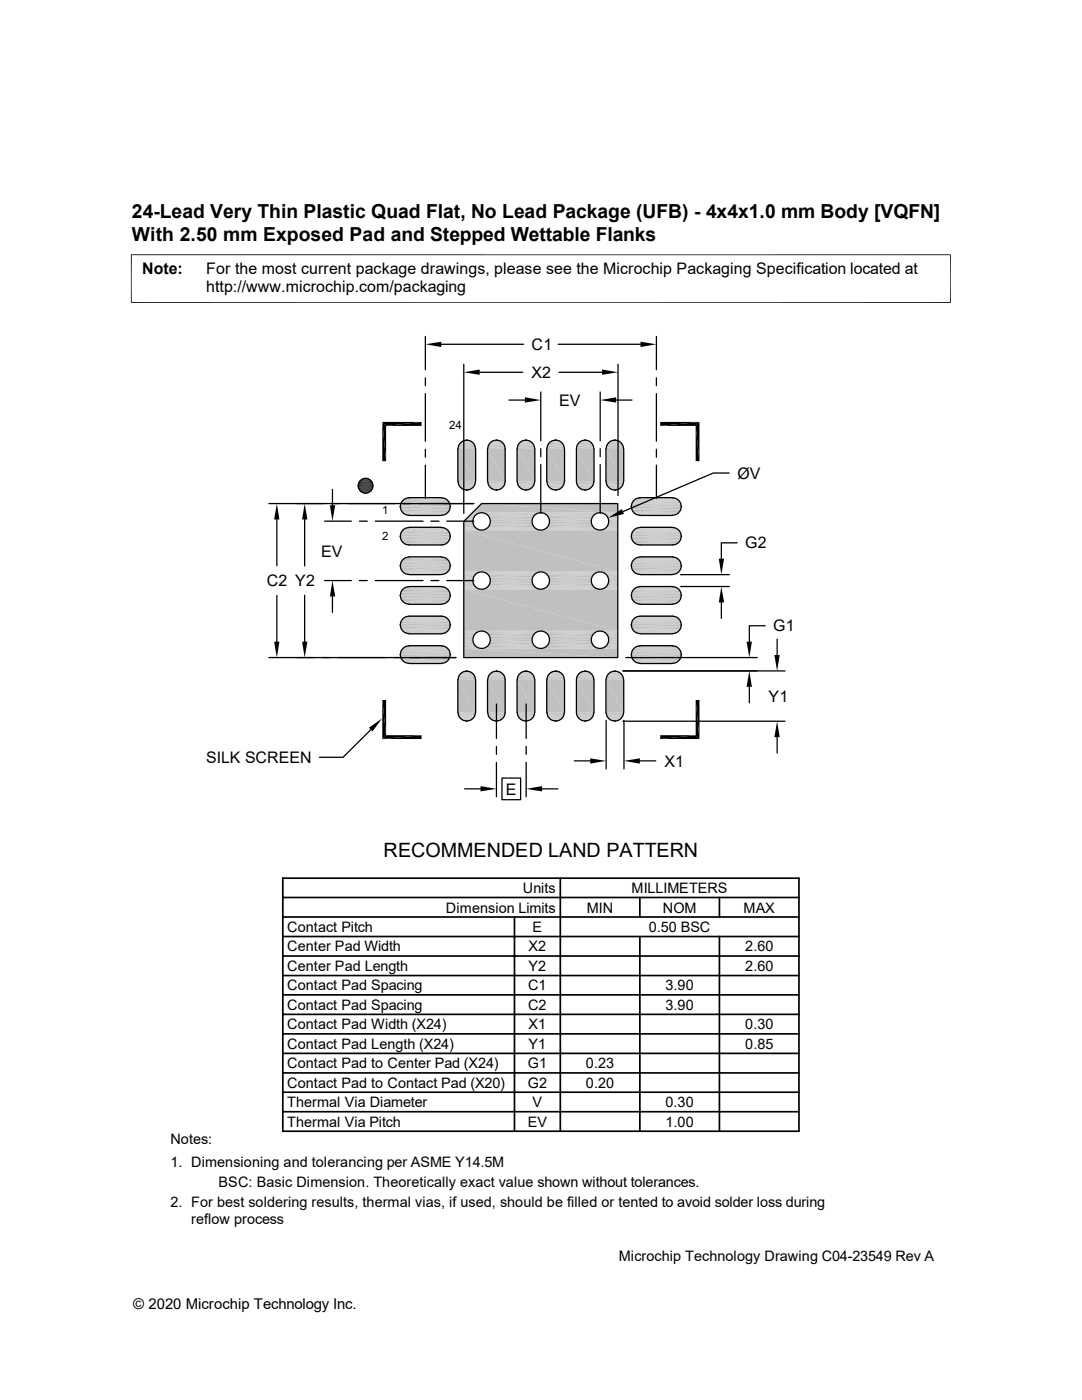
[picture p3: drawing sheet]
<svg xmlns="http://www.w3.org/2000/svg" width="216mm" height="279mm" viewBox="0 0 216 279" stroke-linecap="round" stroke-linejoin="round" font-family="sans-serif">
<g fill="#c0c0c0">
<path d="M92.8 87.8h.6z"/>
<path d="M98.7 87.8h.7z"/>
<path d="M104.6 87.8h.6z"/>
<path d="M110.6 87.8h.5z"/>
<path d="M116.5 87.8h.6z"/>
<path d="M122.4 87.8h.5z"/>
<path d="M122.3 87.8h.7z"/>
<path d="M122.4 87.8h.6z"/>
<path d="M116.4 87.8h.7z"/>
<path d="M110.5 87.8h.7z"/>
<path d="M110.6 87.8h.6z"/>
<path d="M104.4 87.9h1.2z"/>
<path d="M104.6 87.8l1 .1z"/>
<path d="M98.4 87.9h1.3z"/>
<path d="M98.7 87.8l1 .1z"/>
<path d="M92.5 87.9h1.2z"/>
<path d="M92.8 87.8l.9 .1z"/>
<path d="M122 87.9h1.4z"/>
<path d="M122.3 87.8l1.1 .1z"/>
<path d="M116.1 87.9h1.3z"/>
<path d="M116.4 87.8l1 .1z"/>
<path d="M110.2 87.9h1.3z"/>
<path d="M110.5 87.8l1 .1z"/>
<path d="M104.1 88.1l.3-.2 1.4 .2z"/>
<path d="M104.4 87.9h1.2l.2 .2z"/>
<path d="M98.2 88.1l.2-.2 1.5 .2z"/>
<path d="M98.4 87.9h1.3l.2 .2z"/>
<path d="M92.2 88.1l.3-.2 1.5 .2z"/>
<path d="M92.5 87.9h1.2l.3 .2z"/>
<path d="M121.7 88.1l.3-.2 1.7 .2z"/>
<path d="M122 87.9h1.4l.3 .2z"/>
<path d="M115.8 88.1l.3-.2 1.7 .2z"/>
<path d="M116.1 87.9h1.3l.4 .2z"/>
<path d="M109.9 88.1l.3-.2 1.6 .2z"/>
<path d="M110.2 87.9h1.3l.3 .2z"/>
</g>
<path d="M92 88.1h2.3M97.9 88.1h2.3M103.8 88.1h2.3" fill="none" stroke="#c0c0c0" stroke-width=".2"/>
<path d="M91.8 88.3h2.7M97.7 88.3h2.7M103.6 88.3h2.7M109.6 88.2h2.5M115.5 88.2h2.5M121.4 88.2h2.6" fill="none" stroke="#c0c0c0" stroke-width=".21"/>
<g fill="none" stroke="#c0c0c0" stroke-width=".3">
<path d="M91.4 89.4h3.5M91.4 89.1h3.5M91.5 88.8h3.3M97.3 89.1h3.5M97.3 89.4h3.5M97.4 88.8h3.3M103.2 89.4h3.5M103.2 89.1h3.5M103.3 88.8h3.3M109.2 88.8h3.3M109.4 88.5h3M115.1 88.8h3.3"/>
<path d="M115.3 88.5h2.9M121 88.8h3.3M121.2 88.5h3"/>
</g>
<path d="M91.6 88.6h3.1M97.5 88.6h3.1M103.4 88.6h3.1" fill="none" stroke="#c0c0c0" stroke-width=".25"/>
<path d="M109.1 89.4h3.5M109.1 89.1h3.5M115 89.1h3.5M115 89.4h3.5M120.9 89.4h3.6M120.9 89.1h3.5" fill="none" stroke="#c0c0c0" stroke-width=".34"/>
<g fill="#c0c0c0">
<path d="M120.9 89.6l3.6 6.5h-3.6z"/>
<path d="M120.9 89.6h3.6v6.5z"/>
<path d="M115 89.6l3.5 6.5h-3.5z"/>
<path d="M115 89.6h3.5v6.5z"/>
<path d="M109.1 89.6l3.5 6.5h-3.5z"/>
<path d="M109.1 89.6h3.5v6.5z"/>
<path d="M103.2 89.6l3.5 6.5h-3.5z"/>
<path d="M103.2 89.6h3.5v6.5z"/>
<path d="M97.3 89.6l3.5 6.5h-3.5z"/>
<path d="M97.3 89.6h3.5v6.5z"/>
<path d="M91.4 89.6l3.5 6.5h-3.5z"/>
<path d="M91.4 89.6h3.5v6.5z"/>
</g>
<path d="M91.4 96.2h3.5M97.3 96.2h3.5M103.2 96.2h3.5M109.1 96.2h3.5M115 96.2h3.5M120.9 96.2h3.6" fill="none" stroke="#c0c0c0" stroke-width=".34"/>
<path d="M97.3 96.4h3.5M97.4 96.7h3.3M97.5 97h3.1M97.6 97.1h2.9M97.7 97.3h2.7M97.8 97.4h2.5M97.9 97.5h2.3" fill="none" stroke="#c0c0c0" stroke-width=".2"/>
<path d="M91.4 96.5h3.5M103.2 96.5h3.5M109.1 96.5h3.5M115 96.5h3.5M120.9 96.5h3.5" fill="none" stroke="#c0c0c0" stroke-width=".3"/>
<path d="M91.5 96.8h3.3M91.6 97.1h3.1M97.3 96.6h3.5M103.3 96.8h3.3M103.4 97.1h3.1M109.2 96.8h3.3M109.3 97.1h3.1M115.1 96.8h3.3M115.2 97.1h3.1M121 96.8h3.3M121.2 97.1h3" fill="none" stroke="#c0c0c0" stroke-width=".25"/>
<path d="M91.8 97.3h2.7M97.4 96.8h3.3M103.6 97.3h2.7M103.8 97.5h2.3M109.5 97.3h2.7M109.7 97.5h2.3M115.4 97.3h2.7M115.6 97.5h2.3M121.3 97.3h2.7M121.5 97.5h2.3" fill="none" stroke="#c0c0c0" stroke-width=".21"/>
<g fill="#c0c0c0">
<path d="M98 97.5l1.9 .1z"/>
<path d="M98 97.5h2z"/>
</g>
<path d="M92 97.5h2.3" fill="none" stroke="#c0c0c0" stroke-width=".21"/>
<g fill="#c0c0c0">
<path d="M98.2 97.6l1.5 .1z"/>
<path d="M98.2 97.6h1.7z"/>
<path d="M121.8 97.6l1.5 .1h-1.2z"/>
<path d="M121.8 97.6h1.8l-.3 .1z"/>
<path d="M115.9 97.6l1.5 .1h-1.2z"/>
<path d="M115.9 97.6h1.7l-.2 .1z"/>
<path d="M110 97.6l1.5 .1h-1.3z"/>
<path d="M110 97.6h1.8l-.3 .1z"/>
<path d="M104.1 97.6l1.5 .1h-1.2z"/>
<path d="M104.1 97.6h1.7l-.2 .1z"/>
<path d="M98.4 97.7h1.3z"/>
<path d="M92.2 97.6l1.5 .1h-1.2z"/>
<path d="M92.2 97.6h1.8l-.3 .1z"/>
<path d="M98.5 97.7l.9 .1z"/>
<path d="M98.5 97.7h1.2z"/>
<path d="M92.8 97.8h.6z"/>
<path d="M98.8 97.8h.6z"/>
<path d="M104.6 97.8h.6z"/>
<path d="M110.6 97.8h.6z"/>
<path d="M116.5 97.8h.6z"/>
<path d="M122.4 97.8h.6z"/>
<path d="M122.1 97.7l.9 .1z"/>
<path d="M122.1 97.7h1.2z"/>
<path d="M116.2 97.7l.9 .1z"/>
<path d="M116.2 97.7h1.2z"/>
<path d="M110.2 97.7l1 .1z"/>
<path d="M110.2 97.7h1.3z"/>
<path d="M104.4 97.7l.8 .1z"/>
<path d="M104.4 97.7h1.2z"/>
<path d="M98.7 97.8h.7z"/>
<path d="M92.5 97.7l.9 .1z"/>
<path d="M92.5 97.7h1.2z"/>
</g>
<g fill="none" stroke="#c0c0c0" stroke-width=".2">
<path d="M80.5 99.7h8.7M80.7 99.5h8.3M81 99.4h7.7M81.3 99.3h7.1M126.4 99.9h9.2M126.4 99.8h9.1M126.6 99.7h8.7M126.7 99.6h8.5M126.8 99.5h8.3M127 99.4h7.9M127.3 99.4h7.2M127.4 99.3h7.1"/>
<path d="M80.5 102.5h8.7M80.5 108.5h8.7M80.5 111.5h8.7M80.5 114.3h8.7M80.5 117.4h8.7M80.7 102.7h8.3M80.7 105.4h8.3M80.7 108.6h8.3M80.7 111.3h8.3M80.7 114.5h8.3M80.7 117.2h8.3M81 102.8h7.7"/>
<path d="M81 105.3h7.7M81 108.7h7.7M81 111.2h7.7M81 114.6h7.7M81 117.1h7.7M81.3 102.8h7.1M81.3 105.2h7.1M81.3 108.8h7.1M81.3 111.1h7.1M81.3 114.7h7.1M81.3 117.1h7.1M125.9 100.8h10"/>
<path d="M125.9 106.7h10M125.9 112.6h10M125.9 118.5h10M126 100.5h9.9M126 106.4h9.9M126 112.3h9.9M126 118.2h9.9M126.2 100.2h9.5M126.2 106.1h9.5M126.2 112h9.5M126.2 117.9h9.5M126.2 100h9.5"/>
<path d="M126.2 105.9h9.5M126.2 111.8h9.5M126.2 117.8h9.5M126.4 105.8h9.2M126.4 111.7h9.2M126.4 117.6h9.2M126.4 105.7h9.1M126.4 111.6h9.1M126.4 117.5h9.1M126.6 102.5h8.7M126.6 105.6h8.7M126.6 108.5h8.7"/>
<path d="M126.6 111.5h8.7M126.6 114.3h8.7M126.6 117.4h8.7M126.7 105.5h8.5M126.7 111.4h8.5M126.7 117.3h8.5M126.8 102.7h8.3M126.8 105.4h8.3M126.8 108.6h8.3M126.8 111.3h8.3M126.8 114.5h8.3M126.8 117.2h8.3"/>
<path d="M127 105.3h7.9M127 111.3h7.9M127 117.2h7.9M127.1 102.8h7.7M127.1 108.7h7.7M127.1 114.6h7.7M127.1 105.3h7.7M127.1 111.2h7.7M127.1 117.1h7.7M127.3 105.3h7.2M127.3 111.2h7.2M127.3 117.1h7.2"/>
<path d="M127.4 102.8h7.1M127.4 108.8h7.1M127.4 114.7h7.1M79.9 124.4h10M79.9 130.3h10M80 124.1h9.8M80 130h9.8M80.1 123.8h9.6M80.1 129.7h9.6M80.1 123.7h9.5M80.1 129.6h9.5M80.3 123.5h9.2"/>
<path d="M80.3 129.4h9.2M80.3 123.4h9.1M80.3 129.3h9.1M80.5 120.3h8.7M80.5 123.3h8.7M80.5 129.2h8.7M80.5 132.1h8.7M80.6 123.2h8.5M80.6 129.1h8.5M80.7 120.4h8.3M80.7 123.1h8.3M80.7 126.3h8.3"/>
<path d="M80.7 129.1h8.3M80.7 132.2h8.3M80.9 123.1h7.9M80.9 129h7.9M81 120.5h7.7M81 123h7.7M81 126.4h7.7M81 128.9h7.7M81 132.3h7.7M81.3 123h7.1M81.3 128.9h7.1M81.3 120.6h7.1"/>
<path d="M81.3 126.5h7.1M81.3 132.4h7.1M125.9 124.4h10M125.9 130.3h10M126 124.1h9.9M126 130h9.9M126.2 123.8h9.5M126.2 129.7h9.5M126.2 123.7h9.5M126.2 129.6h9.5M126.4 123.5h9.2M126.4 129.4h9.2"/>
<path d="M126.4 123.4h9.1M126.4 129.3h9.1M126.6 120.3h8.7M126.6 123.3h8.7M126.6 129.2h8.7M126.6 132.1h8.7M126.7 123.2h8.5M126.7 129.1h8.5M126.8 120.4h8.3M126.8 123.1h8.3M126.8 126.3h8.3M126.8 129.1h8.3"/>
<path d="M126.8 132.2h8.3M127 123.1h7.9M127 129h7.9M127.1 120.5h7.7M127.1 126.4h7.7M127.1 132.3h7.7M127.1 123h7.7M127.1 128.9h7.7M127.3 123h7.2M127.3 128.9h7.2M127.4 120.6h7.1M127.4 126.5h7.1"/>
<path d="M127.4 132.4h7.1"/>
</g>
<g fill="none" stroke="#c0c0c0" stroke-width=".21">
<path d="M80.3 99.8h9.2M80.3 102.3h9.2M80.3 105.8h9.2M80.3 108.3h9.2M80.3 111.7h9.2M80.3 114.2h9.2M80.3 117.6h9.2M80.5 105.6h8.7M126.1 100.3h9.7M126.1 106.2h9.7M126.1 112.1h9.7M126.1 118h9.7"/>
<path d="M126.4 102.3h9.2M126.4 108.3h9.2M126.4 114.2h9.2M80 123.9h9.7M80 129.9h9.7M80.3 120.1h9.2M80.3 126h9.2M80.3 131.9h9.2M80.5 126.2h8.7M126.1 123.9h9.7M126.1 129.9h9.7M126.4 120.1h9.2"/>
<path d="M126.4 126h9.2M126.4 131.9h9.2M126.6 126.2h8.7"/>
</g>
<g fill="none" stroke="#c0c0c0" stroke-width=".25">
<path d="M79.9 106.3h9.9M79.9 113.7h9.9M79.9 118.1h9.9M80.1 100.1h9.6M80.1 102.1h9.6M80.1 106h9.6M80.1 108h9.6M80.1 111.9h9.6M80.1 113.9h9.6M80.1 117.8h9.6M80.1 119.8h9.6M126 100.6h9.9"/>
<path d="M126 106.5h9.9M126 112.4h9.9M126 113.7h9.9M126.2 102.1h9.5M126.2 108h9.5M126.2 113.9h9.5M126.2 119.8h9.5M79.9 124.2h9.9M79.9 130.2h9.9M79.9 125.5h9.9M80.1 125.7h9.6M80.1 131.7h9.6"/>
<path d="M126 124.2h9.9M126 130.2h9.9M126 125.5h9.9M126.2 125.7h9.5M126.2 131.7h9.5"/>
</g>
<g fill="none" stroke="#c0c0c0" stroke-width=".3">
<path d="M79.8 100.9h10.1M79.8 101.2h10.1M79.8 107.2h10.1M79.8 112.8h10.1M79.8 113.1h10.1M79.8 118.7h10.1M79.8 119h10.1M79.9 100.6h10M79.9 101.5h10M79.9 106.5h10M79.9 107.5h10M79.9 112.5h10"/>
<path d="M79.9 119.3h10M79.9 100.4h9.9M79.9 101.8h9.9M79.9 107.8h9.9M79.9 112.2h9.9M79.9 119.6h9.9M125.9 100.9h10.1M125.9 101.2h10.1M125.9 101.5h10M125.9 107.2h10.1M125.9 107.5h10M125.9 112.8h10.1"/>
<path d="M125.9 113.1h10.1M125.9 118.7h10.1M125.9 119h10.1M125.9 119.3h10M126 118.3h9.9M126 101.8h9.9M126 107.8h9.9M126 119.6h9.9M79.8 124.6h10.1M79.8 130.5h10.1M79.8 130.8h10.1M79.9 125.2h10"/>
<path d="M79.9 131.1h10M79.9 131.4h9.9M125.9 124.6h10.1M125.9 125.2h10M125.9 130.5h10.1M125.9 130.8h10.1M125.9 131.1h10M126 131.4h9.9"/>
</g>
<path d="M79.8 106.8h10.1M79.9 113.4h10M79.9 118.4h10M125.9 106.8h10.1M125.9 113.4h10M79.8 124.9h10.1M125.9 124.9h10.1" fill="none" stroke="#c0c0c0" stroke-width=".34"/>
<g fill="#c0c0c0">
<path d="M92.8 133.9h.6z"/>
<path d="M98.7 133.9h.7z"/>
<path d="M104.6 133.9h.6z"/>
<path d="M110.6 133.9h.6z"/>
<path d="M116.5 133.9h.6z"/>
<path d="M122.4 133.9h.6z"/>
<path d="M122.1 134h1.2z"/>
<path d="M122.4 133.9l.9 .1z"/>
<path d="M116.2 134h1.2z"/>
<path d="M116.5 133.9l.9 .1z"/>
<path d="M110.2 134h1.3z"/>
<path d="M110.6 133.9l.9 .1z"/>
<path d="M104.4 134h1.2z"/>
<path d="M104.6 133.9l1 .1z"/>
<path d="M98.4 134h1.3z"/>
<path d="M98.7 133.9l1 .1z"/>
<path d="M92.5 134h1.2z"/>
<path d="M92.8 133.9l.9 .1z"/>
<path d="M121.8 134.1l.3-.1 1.5 .1z"/>
<path d="M122.1 134h1.2l.3 .1z"/>
<path d="M115.9 134.1l.3-.1 1.4 .1z"/>
<path d="M116.2 134h1.2l.2 .1z"/>
<path d="M110 134.1l.2-.1 1.6 .1z"/>
<path d="M110.2 134h1.3l.3 .1z"/>
<path d="M104.1 134.1l.3-.1 1.4 .1z"/>
<path d="M104.4 134h1.2l.2 .1z"/>
<path d="M98.2 134.1l.2-.1 1.5 .1z"/>
<path d="M98.4 134h1.3l.2 .1z"/>
<path d="M92.2 134.1l.3-.1 1.5 .1z"/>
<path d="M92.5 134h1.2l.3 .1z"/>
</g>
<path d="M91.8 134.4h2.7M92 134.2h2.3M97.7 134.4h2.7M97.9 134.2h2.3M103.6 134.4h2.7M103.8 134.2h2.3M109.5 134.4h2.7M109.7 134.2h2.3M115.4 134.4h2.7M115.6 134.2h2.3M121.3 134.4h2.7M121.5 134.2h2.3" fill="none" stroke="#c0c0c0" stroke-width=".21"/>
<path d="M91.5 134.9h3.3M91.6 134.7h3.1M97.4 134.9h3.3M97.5 134.7h3.1M103.3 134.9h3.3M103.4 134.7h3.1M109.2 134.9h3.3M109.3 134.7h3.1M115.1 134.9h3.3M115.2 134.7h3.1M121 134.9h3.3M121.2 134.7h3" fill="none" stroke="#c0c0c0" stroke-width=".25"/>
<path d="M91.4 135.2h3.5M97.3 135.2h3.5M103.2 135.2h3.5M109.1 135.2h3.5M115 135.2h3.5M120.9 135.2h3.5" fill="none" stroke="#c0c0c0" stroke-width=".3"/>
<path d="M91.4 135.5h3.5M97.3 135.5h3.5M103.2 135.5h3.5M109.1 135.5h3.5M115 135.5h3.5M120.9 135.5h3.6" fill="none" stroke="#c0c0c0" stroke-width=".34"/>
<g fill="#c0c0c0">
<path d="M120.9 135.7l3.6 6.5h-3.6z"/>
<path d="M120.9 135.7h3.6v6.5z"/>
<path d="M115 135.7l3.5 6.5h-3.5z"/>
<path d="M115 135.7h3.5v6.5z"/>
<path d="M109.1 135.7l3.5 6.5h-3.5z"/>
<path d="M109.1 135.7h3.5v6.5z"/>
<path d="M103.2 135.7l3.5 6.5h-3.5z"/>
<path d="M103.2 135.7h3.5v6.5z"/>
<path d="M97.3 135.7l3.5 6.5h-3.5z"/>
<path d="M97.3 135.7h3.5v6.5z"/>
<path d="M91.4 135.7l3.5 6.5h-3.5z"/>
<path d="M91.4 135.7h3.5v6.5z"/>
</g>
<path d="M91.4 142.3h3.5M97.3 142.3h3.5M103.2 142.3h3.5M109.2 143h3.3M109.4 143.3h3M115.1 143h3.3M115.3 143.3h2.9M121 143h3.3M121.2 143.3h3" fill="none" stroke="#c0c0c0" stroke-width=".3"/>
<path d="M109.1 142.3h3.5M109.1 142.7h3.5M115 142.3h3.5M115 142.7h3.5M120.9 142.3h3.6M120.9 142.7h3.5" fill="none" stroke="#c0c0c0" stroke-width=".34"/>
<g fill="none" stroke="#c0c0c0" stroke-width=".2">
<path d="M91.4 142.5h3.5M91.5 142.8h3.3M91.6 143.1h3.1M91.7 143.2h2.9M91.8 143.4h2.7M91.9 143.5h2.5M92 143.6h2.3M97.3 142.5h3.5M97.4 142.8h3.3M97.5 143.1h3.1M97.6 143.2h2.9M97.7 143.4h2.7"/>
<path d="M97.8 143.5h2.5M97.9 143.6h2.3M103.2 142.5h3.5M103.3 142.8h3.3M103.4 143.1h3.1M103.5 143.2h2.9M103.6 143.4h2.7M103.7 143.5h2.5M103.8 143.6h2.3"/>
</g>
<path d="M91.4 142.6h3.5M97.3 142.6h3.5M103.2 142.6h3.5" fill="none" stroke="#c0c0c0" stroke-width=".25"/>
<path d="M91.5 142.9h3.3M97.4 142.9h3.3M103.3 142.9h3.3M109.6 143.5h2.5M115.5 143.5h2.5M121.4 143.5h2.6" fill="none" stroke="#c0c0c0" stroke-width=".21"/>
<g fill="#c0c0c0">
<path d="M104 143.6l1.8 .1z"/>
<path d="M104 143.6h1.9z"/>
<path d="M98 143.6l1.9 .1z"/>
<path d="M98 143.6h2z"/>
<path d="M92.2 143.6l1.8 .1z"/>
<path d="M92.2 143.6h1.9z"/>
<path d="M121.7 143.6l1.7 .2h-1.4z"/>
<path d="M121.7 143.6h2l-.3 .2z"/>
<path d="M115.8 143.6l1.6 .2h-1.3z"/>
<path d="M115.8 143.6h2l-.4 .2z"/>
<path d="M109.9 143.6l1.6 .2h-1.3z"/>
<path d="M109.9 143.6h1.9l-.3 .2z"/>
<path d="M104.1 143.7l1.5 .1h-1.3z"/>
<path d="M104.1 143.7h1.7l-.2 .1z"/>
<path d="M98.2 143.7l1.5 .1h-1.3z"/>
<path d="M98.2 143.7h1.7l-.2 .1z"/>
<path d="M92.2 143.7l1.6 .1h-1.3z"/>
<path d="M92.2 143.7h1.8l-.2 .1z"/>
<path d="M104.3 143.8h1.3z"/>
<path d="M98.4 143.8h1.3z"/>
<path d="M92.5 143.8h1.2z"/>
<path d="M92.5 143.8h1.3z"/>
<path d="M122 143.8l1 .1z"/>
<path d="M122 143.8h1.4z"/>
<path d="M116.1 143.8l1 .1z"/>
<path d="M116.1 143.8h1.3z"/>
<path d="M110.2 143.8l1 .1z"/>
<path d="M110.2 143.8h1.3z"/>
<path d="M104.4 143.8l.9 .1z"/>
<path d="M104.4 143.8h1.2z"/>
<path d="M98.5 143.8l.9 .1z"/>
<path d="M98.5 143.8h1.2z"/>
<path d="M92.5 143.8l1 .1z"/>
<path d="M92.9 143.9h.5z"/>
<path d="M98.8 143.9h.6z"/>
<path d="M104.7 143.9h.5z"/>
<path d="M110.6 143.9h.5z"/>
<path d="M116.5 143.9h.6z"/>
<path d="M122.4 143.9h.5z"/>
<path d="M122.3 143.9h.6z"/>
<path d="M122.3 143.9h.7z"/>
<path d="M116.4 143.9h.7z"/>
<path d="M110.5 143.9h.6z"/>
<path d="M110.5 143.9h.7z"/>
<path d="M104.6 143.9h.6z"/>
<path d="M104.6 143.9h.7z"/>
<path d="M98.7 143.9h.7z"/>
<path d="M92.8 143.9h.6z"/>
<path d="M92.8 143.9h.7z"/>
<path d="M96.1 100.5l27.2 1.8h-29z"/>
<path d="M96.1 100.5h27.2v1.8z"/>
</g>
<path d="M96.3 102.3h11.4M108.1 102.3h11.4M119.9 102.3h3.4" fill="none" stroke="#c0c0c0" stroke-width=".2"/>
<g fill="#c0c0c0">
<path d="M94.2 102.4h1.4z"/>
<path d="M94.3 102.3h1.6z"/>
</g>
<path d="M96.6 102.4h10.8M108.4 102.4h10.9M120.2 102.4h3.1" fill="none" stroke="#c0c0c0" stroke-width=".2"/>
<g fill="#c0c0c0">
<path d="M94.2 102.4h1.1h-1.2z"/>
<path d="M94.2 102.4h1.4z"/>
</g>
<path d="M96.9 102.5h10.2M108.7 102.5h10.3M120.5 102.5h2.8" fill="none" stroke="#c0c0c0" stroke-width=".2"/>
<g fill="#c0c0c0">
<path d="M93.9 102.6l.2-.2 .9 .2z"/>
<path d="M94.1 102.4h1.2l-.3 .2z"/>
</g>
<path d="M97.2 102.7h9.6M109 102.7h9.7M120.8 102.7h2.5" fill="none" stroke="#c0c0c0" stroke-width=".25"/>
<g fill="#c0c0c0">
<path d="M93.9 102.6l.9 .3h-1.1z"/>
<path d="M93.9 102.6h1.1l-.2 .3z"/>
</g>
<path d="M97.4 103h9.2M109.2 103h9.2M121 103h2.3" fill="none" stroke="#c0c0c0" stroke-width=".25"/>
<g fill="#c0c0c0">
<path d="M93.7 102.9l.9 .2h-1.1z"/>
<path d="M93.7 102.9h1.1l-.2 .2z"/>
</g>
<path d="M97.6 103.3h8.8M109.4 103.3h8.8M121.2 103.3h2.1" fill="none" stroke="#c0c0c0" stroke-width=".3"/>
<g fill="#c0c0c0">
<path d="M93.5 103.1l.9 .3h-1.2z"/>
<path d="M93.5 103.1h1.1l-.2 .3z"/>
<path d="M121.4 103.4l1.9 .3h-1.8z"/>
<path d="M121.4 103.4h1.9v.3z"/>
</g>
<path d="M97.7 103.6h8.6M109.6 103.6h8.5" fill="none" stroke="#c0c0c0" stroke-width=".3"/>
<g fill="#c0c0c0">
<path d="M93.2 103.4l1.2 .3h-1.5z"/>
<path d="M93.2 103.4h1.2v.3z"/>
<path d="M121.5 103.7l1.8 .4h-1.8z"/>
<path d="M121.5 103.7h1.8v.4z"/>
</g>
<path d="M97.8 103.9h8.4M109.6 103.9h8.4" fill="none" stroke="#c0c0c0" stroke-width=".34"/>
<g fill="#c0c0c0">
<path d="M92.9 103.7l1.4 .4h-1.8z"/>
<path d="M92.9 103.7h1.5l-.1 .4z"/>
<path d="M121.5 104.1l1.8 .3h-1.8z"/>
<path d="M121.5 104.1h1.8v.3z"/>
</g>
<path d="M97.8 104.2h8.4M109.6 104.2h8.4" fill="none" stroke="#c0c0c0" stroke-width=".34"/>
<g fill="#c0c0c0">
<path d="M92.5 104.1l1.9 .3h-1.9z"/>
<path d="M92.5 104.1h1.8l.1 .3z"/>
<path d="M121.5 104.4l1.8 .3h-1.9z"/>
<path d="M121.5 104.4h1.8v.3z"/>
</g>
<path d="M97.7 104.5h8.6M109.6 104.5h8.5" fill="none" stroke="#c0c0c0" stroke-width=".3"/>
<g fill="#c0c0c0">
<path d="M92.5 104.4l1.9 .3h-1.9z"/>
<path d="M92.5 104.4h1.9v.3z"/>
</g>
<path d="M121.2 104.8h2.1" fill="none" stroke="#c0c0c0" stroke-width=".3"/>
<path d="M121.4 104.7h1.9v.3z" fill="#c0c0c0"/>
<path d="M92.5 104.8h2.1M97.6 104.8h8.8M109.4 104.8h8.8" fill="none" stroke="#c0c0c0" stroke-width=".3"/>
<path d="M92.5 105.1h2.3M97.4 105.1h9.2M109.2 105.1h9.2M121 105.1h2.3" fill="none" stroke="#c0c0c0" stroke-width=".25"/>
<path d="M92.5 105.3h2.5M97.2 105.3h9.6M109 105.3h9.7M120.8 105.3h2.5" fill="none" stroke="#c0c0c0" stroke-width=".21"/>
<path d="M92.5 105.5h2.8M92.5 105.7h3.1M92.5 105.8h3.4M96.3 105.8h11.4M96.6 105.7h10.8M96.9 105.5h10.2M108.1 105.8h11.4M108.4 105.7h10.9M108.7 105.5h10.3M119.9 105.8h3.4M120.2 105.7h3.1M120.5 105.5h2.8" fill="none" stroke="#c0c0c0" stroke-width=".2"/>
<g fill="#c0c0c0">
<path d="M92.5 105.8l30.8 8.3h-30.8z"/>
<path d="M92.5 105.8h30.8v8.3z"/>
</g>
<path d="M92.5 114.1h3.4M92.5 114.2h3.1M92.5 114.4h2.8M96.3 114.1h11.4M96.6 114.2h10.8M96.9 114.4h10.2M108.1 114.1h11.4M108.4 114.2h10.9M108.7 114.4h10.3M119.9 114.1h3.4M120.2 114.2h3.1M120.5 114.4h2.8" fill="none" stroke="#c0c0c0" stroke-width=".2"/>
<path d="M92.5 114.6h2.5M97.2 114.6h9.6M109 114.6h9.7M120.8 114.6h2.5" fill="none" stroke="#c0c0c0" stroke-width=".21"/>
<path d="M92.5 114.8h2.3M97.4 114.8h9.2M109.2 114.8h9.2M121 114.8h2.3" fill="none" stroke="#c0c0c0" stroke-width=".25"/>
<path d="M97.6 115.1h8.8M109.4 115.1h8.8M121.2 115.1h2.1" fill="none" stroke="#c0c0c0" stroke-width=".3"/>
<path d="M92.5 114.9l1.9 .3h-1.9z" fill="#c0c0c0"/>
<path d="M92.5 115.1h2.1" fill="none" stroke="#c0c0c0" stroke-width=".3"/>
<g fill="#c0c0c0">
<path d="M121.4 115.2l1.9 .3h-1.8z"/>
<path d="M121.4 115.2h1.9v.3z"/>
</g>
<path d="M97.7 115.4h8.6M109.6 115.4h8.5" fill="none" stroke="#c0c0c0" stroke-width=".3"/>
<g fill="#c0c0c0">
<path d="M92.5 115.2l1.9 .3h-1.9z"/>
<path d="M92.5 115.2h1.9v.3z"/>
<path d="M121.5 115.5l1.8 .4h-1.8z"/>
<path d="M121.5 115.5h1.8v.4z"/>
</g>
<path d="M97.8 115.7h8.4M109.6 115.7h8.4" fill="none" stroke="#c0c0c0" stroke-width=".34"/>
<g fill="#c0c0c0">
<path d="M92.5 115.5l1.8 .4h-1.8z"/>
<path d="M92.5 115.5h1.9l-.1 .4z"/>
<path d="M121.5 115.9l1.8 .3h-1.8z"/>
<path d="M121.5 115.9h1.8v.3z"/>
</g>
<path d="M97.8 116h8.4M109.6 116h8.4" fill="none" stroke="#c0c0c0" stroke-width=".34"/>
<g fill="#c0c0c0">
<path d="M92.5 115.9l1.9 .3h-1.9z"/>
<path d="M92.5 115.9h1.8l.1 .3z"/>
<path d="M121.5 116.2l1.8 .3h-1.9z"/>
<path d="M121.5 116.2h1.8v.3z"/>
</g>
<path d="M97.7 116.4h8.6M109.6 116.4h8.5" fill="none" stroke="#c0c0c0" stroke-width=".3"/>
<g fill="#c0c0c0">
<path d="M92.5 116.2l1.9 .3h-1.9z"/>
<path d="M92.5 116.2h1.9v.3z"/>
</g>
<path d="M121.2 116.6h2.1" fill="none" stroke="#c0c0c0" stroke-width=".3"/>
<path d="M121.4 116.5h1.9v.3z" fill="#c0c0c0"/>
<path d="M92.5 116.6h2.1M97.6 116.6h8.8M109.4 116.6h8.8" fill="none" stroke="#c0c0c0" stroke-width=".3"/>
<path d="M92.5 116.9h2.3M97.4 116.9h9.2M109.2 116.9h9.2M121 116.9h2.3" fill="none" stroke="#c0c0c0" stroke-width=".25"/>
<path d="M92.5 117.2h2.5M97.2 117.2h9.6M109 117.2h9.7M120.8 117.2h2.5" fill="none" stroke="#c0c0c0" stroke-width=".21"/>
<path d="M92.5 117.3h2.8M92.5 117.5h3.1M92.5 117.6h3.4M96.3 117.6h11.4M96.6 117.5h10.8M96.9 117.3h10.2M108.1 117.6h11.4M108.4 117.5h10.9M108.7 117.3h10.3M119.9 117.6h3.4M120.2 117.5h3.1M120.5 117.3h2.8" fill="none" stroke="#c0c0c0" stroke-width=".2"/>
<g fill="#c0c0c0">
<path d="M92.5 117.6l30.8 8.3h-30.8z"/>
<path d="M92.5 117.6h30.8v8.3z"/>
</g>
<path d="M92.5 125.9h3.4M92.5 126h3.1M92.5 126.2h2.8M96.3 125.9h11.4M96.6 126h10.8M96.9 126.2h10.2M108.1 125.9h11.4M108.4 126h10.9M108.7 126.2h10.3M119.9 125.9h3.4M120.2 126h3.1M120.5 126.2h2.8" fill="none" stroke="#c0c0c0" stroke-width=".2"/>
<path d="M92.5 126.4h2.5M97.2 126.4h9.6M109 126.4h9.7M120.8 126.4h2.5" fill="none" stroke="#c0c0c0" stroke-width=".21"/>
<path d="M92.5 126.6h2.3M97.4 126.6h9.2M109.2 126.6h9.2M121 126.6h2.3" fill="none" stroke="#c0c0c0" stroke-width=".25"/>
<path d="M97.6 126.9h8.8M109.4 126.9h8.8M121.2 126.9h2.1" fill="none" stroke="#c0c0c0" stroke-width=".3"/>
<path d="M92.5 126.7l1.9 .3h-1.9z" fill="#c0c0c0"/>
<path d="M92.5 126.9h2.1" fill="none" stroke="#c0c0c0" stroke-width=".3"/>
<g fill="#c0c0c0">
<path d="M121.4 127l1.9 .3h-1.8z"/>
<path d="M121.4 127h1.9v.3z"/>
</g>
<path d="M97.7 127.2h8.6M109.6 127.2h8.5" fill="none" stroke="#c0c0c0" stroke-width=".3"/>
<g fill="#c0c0c0">
<path d="M92.5 127l1.9 .3h-1.9z"/>
<path d="M92.5 127h1.9v.3z"/>
<path d="M121.5 127.3l1.8 .4h-1.8z"/>
<path d="M121.5 127.3h1.8v.4z"/>
</g>
<path d="M97.8 127.5h8.4M109.6 127.5h8.4" fill="none" stroke="#c0c0c0" stroke-width=".34"/>
<g fill="#c0c0c0">
<path d="M92.5 127.3l1.8 .4h-1.8z"/>
<path d="M92.5 127.3h1.9l-.1 .4z"/>
<path d="M121.5 127.7l1.8 .3h-1.8z"/>
<path d="M121.5 127.7h1.8v.3z"/>
</g>
<path d="M97.8 127.8h8.4M109.6 127.8h8.4" fill="none" stroke="#c0c0c0" stroke-width=".34"/>
<g fill="#c0c0c0">
<path d="M92.5 127.7l1.9 .3h-1.9z"/>
<path d="M92.5 127.7h1.8l.1 .3z"/>
<path d="M121.5 128l1.8 .3h-1.9z"/>
<path d="M121.5 128h1.8v.3z"/>
</g>
<path d="M97.7 128.2h8.6M109.6 128.2h8.5" fill="none" stroke="#c0c0c0" stroke-width=".3"/>
<g fill="#c0c0c0">
<path d="M92.5 128l1.9 .3h-1.9z"/>
<path d="M92.5 128h1.9v.3z"/>
</g>
<path d="M121.2 128.5h2.1" fill="none" stroke="#c0c0c0" stroke-width=".3"/>
<path d="M121.4 128.3h1.9v.3z" fill="#c0c0c0"/>
<path d="M92.5 128.5h2.1M97.6 128.5h8.8M109.4 128.5h8.8" fill="none" stroke="#c0c0c0" stroke-width=".3"/>
<path d="M92.5 128.7h2.3M92.5 129h2.5M97.2 129h9.6M97.4 128.7h9.2M109 129h9.7M109.2 128.7h9.2M120.8 129h2.5M121 128.7h2.3" fill="none" stroke="#c0c0c0" stroke-width=".25"/>
<path d="M92.5 129.2h2.8M92.5 129.3h3.1M92.5 129.4h3.4M96.3 129.4h11.4M96.6 129.3h10.8M96.9 129.2h10.2M108.1 129.4h11.4M108.4 129.3h10.9M108.7 129.2h10.3M119.9 129.4h3.4M120.2 129.3h3.1M120.5 129.2h2.8" fill="none" stroke="#c0c0c0" stroke-width=".2"/>
<g fill="#c0c0c0">
<path d="M92.5 129.5l30.8 1.7h-30.8z"/>
<path d="M92.5 129.5h30.8v1.7z"/>
</g>
<g fill="none" stroke="#000" stroke-width=".25">
<path d="M84.9 67.1v6.7M84.9 75.4v1.6M84.9 78.6v9.5M88.1 68.7h16.4M92.5 72.7v29.7M95.7 74.3h8.6M101.6 79.8h3.1M107.9 78.2v9.8M111.4 68.7h16.4M111.5 74.3h8.6M119.8 78.2v9.8M122.9 79.8h3.2"/>
<path d="M123.3 72.7v26.2M131 67.1v6.7M131 75.4v1.6M131 78.6v9.5M66.3 97.7v3.1M81.6 99.4a1.73 1.73 0 0 0-1.7 1.7M81.6 99.3h6.5M84.9 89.7v1.5M84.9 92.8v6.7M88.1 99.4a1.74 1.74 0 0 1 1.7 1.7 1.74 1.74 0 0 1-1.7 1.7M91.4 89.6v6.5M91.4 89.6a1.74 1.74 0 0 1 1.7-1.8 1.74 1.74 0 0 1 1.8 1.8"/>
<path d="M91.4 96.1a1.74 1.74 0 0 0 1.7 1.7 1.74 1.74 0 0 0 1.8-1.7M93.1 97.8h.1M93.1 87.8h.1M94.9 89.6v6.5M97.3 89.6v6.5M97.3 89.6a1.74 1.74 0 0 1 1.8-1.8 1.74 1.74 0 0 1 1.7 1.8v6.5a1.74 1.74 0 0 1-1.7 1.7 1.74 1.74 0 0 1-1.8-1.7M99.1 97.8h.1M99.1 87.8h.1M103.2 89.6v6.5M103.2 89.6a1.74 1.74 0 0 1 1.7-1.8 1.74 1.74 0 0 1 1.8 1.8v6.5a1.76 1.76 0 0 1-1.7 1.7 1.76 1.76 0 0 1-1.8-1.7M104.9 97.8h.1M104.9 87.8h.1"/>
<path d="M107.9 89.5v1.6M107.9 92.7v9.7M109.1 89.6v6.5M109.1 89.6a1.74 1.74 0 0 1 1.8-1.8 1.74 1.74 0 0 1 1.7 1.8M109.1 96.1a1.74 1.74 0 0 0 1.8 1.7 1.74 1.74 0 0 0 1.7-1.7M110.9 97.8h.1M110.9 87.8h.1M112.6 89.6v6.5M116.8 97.8h.1M116.8 87.8h.1M118.5 89.6a1.74 1.74 0 0 0-1.7-1.8 1.74 1.74 0 0 0-1.8 1.8v6.5a1.74 1.74 0 0 0 1.8 1.7 1.74 1.74 0 0 0 1.7-1.7M118.5 89.6v6.5"/>
<path d="M119.8 89.5v1.6M119.8 92.7v9.7M120.9 89.6v6.5M120.9 89.6a1.74 1.74 0 0 1 1.8-1.8 1.74 1.74 0 0 1 1.7 1.8M120.9 96.1a1.74 1.74 0 0 0 1.8 1.7 1.74 1.74 0 0 0 1.7-1.7M122.7 97.8h.1M122.7 87.8h.1M124.5 89.6v6.5M127.7 99.4a1.73 1.73 0 0 0-1.7 1.7M127.7 99.3h6.5M131 89.7v1.5M131 92.8v6.7"/>
<path d="M134.2 99.4a1.74 1.74 0 0 1 1.7 1.7 1.74 1.74 0 0 1-1.7 1.7M145.5 94.4h-3.2l-18 7.7M53.6 100.5h40.9M55.2 103.7v9.2M55.2 118.8v9.3M60.8 103.7v9.2M60.8 118.8v9.3M64.8 104h5.3M64.8 115.9h5.3M66.3 119v3.2M71.7 104h1.6M71.7 115.9h1.6"/>
<path d="M74.9 104h9.5M74.9 115.9h9.5M79.8 118.8h.1M79.8 112.9h.1M79.8 107h.1M79.8 101.1h.1M79.9 101.1a1.73 1.73 0 0 0 1.7 1.7M79.9 112.9a1.73 1.73 0 0 0 1.7 1.7M79.9 112.9a1.81 1.81 0 0 1 1.7-1.8l6.5 .1a1.74 1.74 0 0 1 1.7 1.7 1.74 1.74 0 0 1-1.7 1.7M79.9 118.8a1.73 1.73 0 0 0 1.7 1.8M81.6 105.3a1.73 1.73 0 0 0-1.7 1.7M81.6 117.1a1.73 1.73 0 0 0-1.7 1.7"/>
<path d="M81.6 117.1h6.5M81.6 114.7h6.5M81.6 105.2h6.5M81.6 102.9h6.5M86 104h1.6M86 115.9h1.6M88.1 105.3a1.74 1.74 0 0 1 1.7 1.7 1.74 1.74 0 0 1-1.7 1.8h-6.5a1.73 1.73 0 0 1-1.7-1.8M88.1 117.1a1.74 1.74 0 0 1 1.7 1.7 1.74 1.74 0 0 1-1.7 1.8M89.2 104h5.3M89.2 115.9h5.3M89.9 118.8h.1M89.9 112.9h.1"/>
<path d="M89.9 107h.1M89.9 101.1h.1M96.1 100.5h27.2v30.7h-30.8v-27.1zM125.9 118.8h.1M125.9 112.9h.1M125.9 107h.1M125.9 101.1h.1M126 118.8a1.73 1.73 0 0 0 1.7 1.8M126 112.9a1.81 1.81 0 0 1 1.7-1.8l6.5 .1a1.74 1.74 0 0 1 1.7 1.7 1.74 1.74 0 0 1-1.7 1.7M126 112.9a1.73 1.73 0 0 0 1.7 1.7M126 101.1a1.73 1.73 0 0 0 1.7 1.7M127.7 117.1a1.73 1.73 0 0 0-1.7 1.7"/>
<path d="M127.7 105.3a1.73 1.73 0 0 0-1.7 1.7M127.7 117.1h6.5M127.7 114.7h6.5M127.7 105.2h6.5M127.7 102.9h6.5M134.2 117.1a1.74 1.74 0 0 1 1.7 1.7 1.74 1.74 0 0 1-1.7 1.8M134.2 105.3a1.74 1.74 0 0 1 1.7 1.7 1.74 1.74 0 0 1-1.7 1.8h-6.5a1.73 1.73 0 0 1-1.7-1.8M135.8 117.1h9.7M135.8 114.7h9.7M136 118.8h.1M136 112.9h.1M136 107h.1"/>
<path d="M136 101.1h.1M147.1 108.3h-3.2v3.2M53.6 131.2h37.4M79.8 130.6h.1M79.8 124.7h.1M79.9 124.7a1.73 1.73 0 0 0 1.7 1.7M79.9 124.7a1.73 1.73 0 0 1 1.7-1.7h6.5a1.74 1.74 0 0 1 1.7 1.7 1.74 1.74 0 0 1-1.7 1.7M79.9 130.6a1.73 1.73 0 0 0 1.7 1.8M81.6 128.9a1.73 1.73 0 0 0-1.7 1.7M81.6 128.9h6.5M81.6 132.4h6.5M81.6 126.5h6.5"/>
<path d="M81.6 120.6h6.5M88.1 128.9a1.74 1.74 0 0 1 1.7 1.7 1.74 1.74 0 0 1-1.7 1.8M89.9 130.6h.1M89.9 124.7h.1M91.4 135.7v6.5M91.4 135.7a1.74 1.74 0 0 1 1.7-1.8 1.74 1.74 0 0 1 1.8 1.8M93.1 133.9h.1M94.9 135.7v6.5M97.3 135.7v6.5M97.3 135.7a1.74 1.74 0 0 1 1.8-1.8 1.74 1.74 0 0 1 1.7 1.8v6.5a1.74 1.74 0 0 1-1.7 1.7 1.74 1.74 0 0 1-1.8-1.7M99.1 133.9h.1M103.2 135.7v6.5"/>
<path d="M103.2 135.7a1.76 1.76 0 0 1 1.8-1.8 1.76 1.76 0 0 1 1.7 1.8v6.5a1.74 1.74 0 0 1-1.8 1.7 1.74 1.74 0 0 1-1.7-1.7M104.9 133.9h.1M109.1 135.7v6.5M109.1 135.7a1.74 1.74 0 0 1 1.8-1.8 1.74 1.74 0 0 1 1.7 1.8M110.9 133.9h.1M112.6 135.7v6.5M116.8 133.9h.1M118.5 135.7a1.74 1.74 0 0 0-1.7-1.8 1.74 1.74 0 0 0-1.8 1.8v6.5a1.74 1.74 0 0 0 1.8 1.7 1.74 1.74 0 0 0 1.7-1.7M118.5 135.7v6.5M120.9 135.7v6.5M120.9 135.7a1.74 1.74 0 0 1 1.8-1.8 1.74 1.74 0 0 1 1.7 1.8M122.7 133.9h.1"/>
<path d="M124.3 133.9h32.3M124.5 135.7v6.5M124.9 131.2h26.2M125.9 130.6h.1M125.9 124.7h.1M126 130.6a1.73 1.73 0 0 0 1.7 1.8M126 124.7a1.73 1.73 0 0 1 1.7-1.7h6.5a1.74 1.74 0 0 1 1.7 1.7 1.74 1.74 0 0 1-1.7 1.7M126 124.7a1.73 1.73 0 0 0 1.7 1.7M127.7 128.9a1.73 1.73 0 0 0-1.7 1.7M127.7 128.9h6.5M127.7 132.4h6.5M127.7 126.5h6.5"/>
<path d="M127.7 120.6h6.5M134.2 128.9a1.74 1.74 0 0 1 1.7 1.7 1.74 1.74 0 0 1-1.7 1.8M136 130.6h.1M136 124.7h.1M143.9 120.2v3.2M149.5 137.1v3.2M152.7 124.9h-3.2v3.2M155.1 127.6v3.1M74 145.6l-5.5 5.5h-4.8M91.4 142.2a1.74 1.74 0 0 0 1.7 1.7 1.74 1.74 0 0 0 1.8-1.7M92.7 157.4h3.2M93.1 143.9h.1"/>
<path d="M99.1 143.9h.1M99.1 140.5v6.9M99.1 149v1.5M99.1 152.1v6.9M100.2 155.3h3.7v4.3h-3.7zM104.9 143.9h.1M105 140.5v6.9M105 149v1.5M105 152.1v6.9M108.2 157.4h3.1M109.1 142.2a1.74 1.74 0 0 0 1.8 1.7 1.74 1.74 0 0 0 1.7-1.7M110.9 143.9h.1"/>
<path d="M114.6 151.8h3.2M116.8 143.9h.1M120.9 142.2a1.74 1.74 0 0 0 1.8 1.7 1.74 1.74 0 0 0 1.7-1.7M120.9 143.8v9.7M122.7 143.9h.1M124.3 143.9h32.3M124.5 143.8v9.7M127.7 151.8h3.2M155.1 147.1v3.2"/>
<circle cx="72.9" cy="96.9" r="1.49"/>
<circle cx="96.1" cy="115.9" r="1.74"/>
<circle cx="96.1" cy="104.1" r="1.74"/>
<circle cx="107.9" cy="104.1" r="1.74"/>
<circle cx="107.9" cy="115.9" r="1.74"/>
<circle cx="119.7" cy="115.9" r="1.74"/>
<circle cx="119.7" cy="104.1" r="1.74"/>
<circle cx="96.1" cy="127.7" r="1.74"/>
<circle cx="107.9" cy="127.7" r="1.74"/>
<circle cx="119.7" cy="127.7" r="1.74"/>
</g>
<g fill="none" stroke="#000" stroke-width=".34">
<path d="M56.4 179.1h103M56.4 175.3h103v50.5h-103zM111.8 175.3v50.5M127.7 179.1v3.9M143.6 179.1v3.9M56.4 183h103M56.4 190.8h103M56.4 186.9h103M56.4 194.7h103M56.4 198.5h103M102.7 183v42.8M127.7 186.9v38.9"/>
<path d="M143.6 186.9v38.9M56.4 202.4h103M56.4 206.3h103M56.4 218h103M56.4 210.2h103M56.4 214.1h103M56.4 221.9h103"/>
</g>
<g fill="#000">
<path d="M84.9 68.7l3.2-.5v1.1zM92.5 74.3l3.2-.6v1.1zM104.7 79.3l3.2 .5-3.2 .5zM120.1 73.7l3.2 .6-3.2 .5zM119.8 79.8l3.1-.5v1zM127.8 68.2l3.2 .5-3.2 .6zM72 98.1l1.8 .1zM72 98.1h2zM72 95.8h2zM72.1 95.7l1.9 .1zM72.1 98.2l1.6 .1zM72.1 98.2h1.7z"/>
<path d="M72.1 95.7h1.7zM72.2 95.6l1.6 .1zM72.2 98.3h1.4zM72.2 98.3h1.5zM72.2 95.6h1.5zM72.3 95.5l1.4 .1zM72.3 98.3l1.1 .1zM72.3 98.3h1.3zM72.3 95.5h1.3zM72.4 95.5h1.2zM72.4 98.4h.9zM72.4 98.4h1z"/>
<path d="M72.4 95.5h1zM72.6 95.5h.8zM72.6 98.4l.5 .1zM72.6 98.4h.7zM72.6 95.5h.7zM72.7 95.4l.6 .1zM72.7 98.5h.4zM72.7 95.4h.4zM76.3 84.2l.7 7.8h-.7zM76.3 84.2l.7 .8v7zM77 85l7.1-.8v.8zM76.3 84.2h7.8l-7.1 .8z"/>
<path d="M131.7 84.2h7.9l-7.9 .8zM131.7 85l7.9-.8-.8 .8zM138.8 85l.8 7h-.8zM139.6 84.2v7.8l-.8-7zM55.2 100.5l.6 3.2h-1.1zM60.8 100.5l.5 3.2h-1zM65.8 100.8h1.1l-.6 3.2zM66.3 115.9l.6 3.1h-1.1zM121.4 103.3l2.7-1.7 .4 1zM143.4 111.5h1.1l-.6 3.2zM54.7 128.1h1.1l-.6 3.1zM60.3 128.1h1l-.5 3.1z"/>
<path d="M143.9 117.1l.6 3.1h-1.1zM149.5 133.9l.5 3.2h-1zM149 128.1h1l-.5 3.1zM154.5 130.7h1.1l-.5 3.2zM73.6 145.2l2.6-1.8-1.9 2.6zM76.3 139.7l.7 7-.7 .8zM76.3 139.7h.7v7zM76.3 147.5l7.8-.8v.8zM77 146.7h7.1l-7.8 .8zM95.9 156.9l3.2 .5-3.2 .5zM105 157.4l3.2-.5v1zM117.8 151.3l3.1 .5-3.1 .6z"/>
<path d="M124.5 151.8l3.2-.5v1.1zM131.7 146.7h7.1l-7.1 .8zM131.7 147.5l7.1-.8 .8 .8zM138.8 139.7l.8 7.8-.8-.8zM138.8 139.7h.8v7.8zM155.1 143.9l.5 3.2h-1.1z"/>
</g>
<g fill="none" stroke="#000" stroke-width=".2">
<path d="M26.1 50.8h163.6M26.2 50.8v9.7M189.7 50.8v9.7M26.1 60.4h163.6M71.4 96.7h3.1M71.4 96.9h3.1M71.4 97h3.1M71.4 97.2h3.1M71.5 96.6h3M71.5 97.3h3M71.5 96.5h2.9M71.5 97.4h2.9"/>
<path d="M71.5 96.3h2.9M71.5 97.6h2.9M71.6 96.2h2.7M71.6 97.7h2.7M71.7 96.1h2.6M71.7 97.8h2.6M71.8 95.9h2.3M71.8 97.9h2.3M71.8 95.8h2.2M71.8 98h2.2"/>
</g>
<g font-size="3.9">
<text x="26.3" y="43.5">24-Lead Very Thin Plastic Quad Flat, No Lead Package (UFB) - 4x4x1.0 mm Body [VQFN]</text>
<text x="26.3" y="48">With 2.50 mm Exposed Pad and Stepped Wettable Flanks</text>
<text x="76.5" y="171.1">RECOMMENDED LAND PATTERN</text>
</g>
<g font-size="3.2">
<text x="28.4" y="54.6">Note:</text>
<text x="41.1" y="54.6">For the most current package drawings, please see the Microchip Packaging Specification located at</text>
<text x="41.1" y="58.3">http://www.microchip.com/packaging</text>
<text x="106.1" y="69.9">C1</text>
<text x="106" y="75.4">X2</text>
<text x="111.6" y="81">EV</text>
<text x="147.2" y="95.5">ØV</text>
<text x="64.1" y="111.1">EV</text>
<text x="148.7" y="109.4">G2</text>
<text x="53.2" y="117">C2 Y2</text>
<text x="154.3" y="126">G1</text>
<text x="153.4" y="140">Y1</text>
<text x="41.1" y="152.3">SILK SCREEN</text>
<text x="132.6" y="153">X1</text>
<text x="100.9" y="158.6">E</text>
</g>
<text font-size="3" x="26.6" y="261.3">© 2020 Microchip Technology Inc.</text>
<g font-size="2.9">
<text x="104.3" y="178.2">Units</text>
<text x="126" y="178.2">MILLIMETERS</text>
<text x="57.3" y="186">Contact Pitch</text>
<text x="89" y="182.1">Dimension Limits</text>
<text x="106.3" y="186">E</text>
<text x="117.1" y="182.1">MIN</text>
<text x="129.5" y="186">0.50 BSC</text>
<text x="132.2" y="182.1">NOM</text>
<text x="148.4" y="182.1">MAX</text>
<text x="57.3" y="189.9">Center Pad Width</text>
<text x="105.5" y="189.9">X2</text>
<text x="148.7" y="189.9">2.60</text>
<text x="57.3" y="197.7">Contact Pad Spacing</text>
<text x="57.3" y="193.8">Center Pad Length</text>
<text x="105.4" y="197.7">C1</text>
<text x="105.5" y="193.8">Y2</text>
<text x="132.8" y="197.7">3.90</text>
<text x="148.7" y="193.8">2.60</text>
<text x="57.3" y="201.5">Contact Pad Spacing</text>
<text x="105.4" y="201.5">C2</text>
<text x="132.8" y="201.5">3.90</text>
<text x="57.3" y="209.3">Contact Pad Length (X24)</text>
<text x="57.3" y="205.4">Contact Pad Width (X24)</text>
<text x="105.5" y="209.3">Y1</text>
<text x="105.5" y="205.4">X1</text>
<text x="148.7" y="209.3">0.85</text>
<text x="148.7" y="205.4">0.30</text>
<text x="57.3" y="213.2">Contact Pad to Center Pad (X24)</text>
<text x="105.3" y="213.2">G1</text>
<text x="116.9" y="213.2">0.23</text>
<text x="57.3" y="217.1">Contact Pad to Contact Pad (X20)</text>
<text x="57.3" y="221">Thermal Via Diameter</text>
<text x="105.3" y="217.1">G2</text>
<text x="106.3" y="221">V</text>
<text x="116.9" y="217.1">0.20</text>
<text x="132.8" y="221">0.30</text>
<text x="57.3" y="224.8">Thermal Via Pitch</text>
<text x="105.3" y="224.8">EV</text>
<text x="132.8" y="224.8">1.00</text>
<text x="34" y="232.9">1. Dimensioning and tolerancing per ASME Y14.5M</text>
<text x="34" y="228.3">Notes:</text>
<text x="43.6" y="236.9">BSC: Basic Dimension. Theoretically exact value shown without tolerances.</text>
<text x="34" y="240.9">2. For best soldering results, thermal vias, if used, should be filled or tented to avoid solder loss during</text>
<text x="38.1" y="244.3">reflow process</text>
<text x="123.5" y="251.6">Microchip Technology Drawing C04-23549 Rev A</text>
</g>
<g font-size="2.3">
<text x="89.6" y="85.6">24</text>
<text x="76.3" y="102.7">1</text>
<text x="76.3" y="107.8">2</text>
</g>
</svg>
